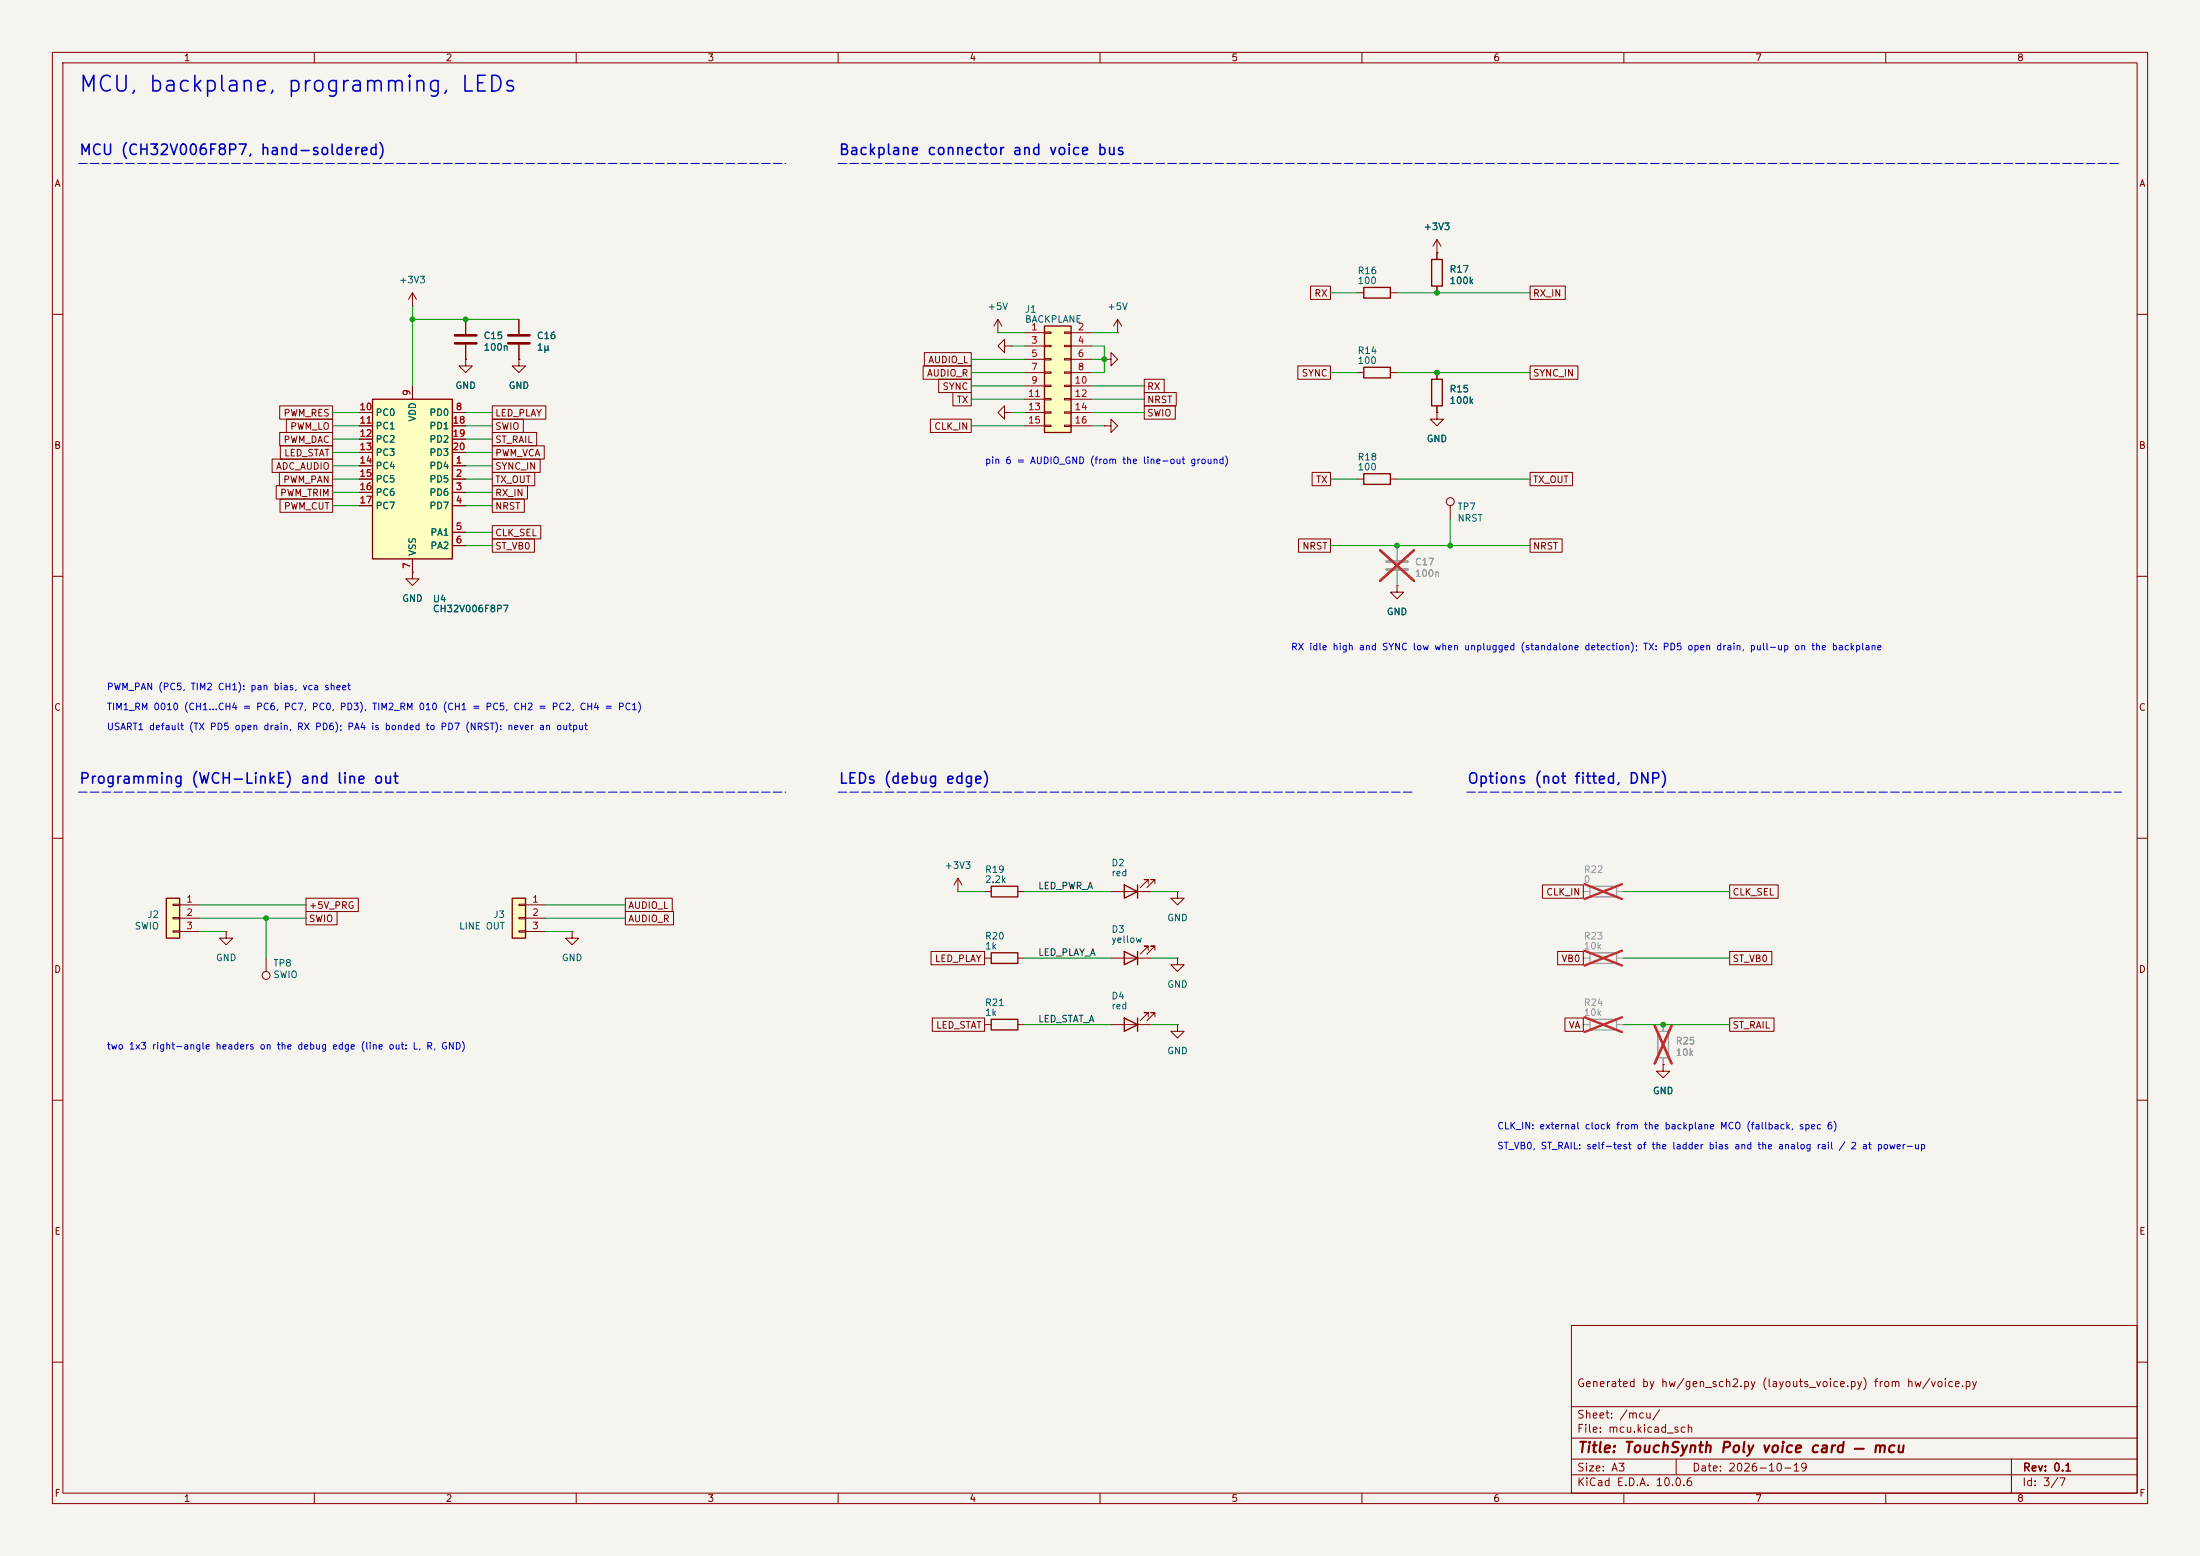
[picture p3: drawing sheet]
<svg xmlns="http://www.w3.org/2000/svg" width="420mm" height="297mm" viewBox="0 0 420 297" stroke-linecap="round" stroke-linejoin="round" font-family="sans-serif">
<path d="M0 0h420v297h-420z" fill="#f5f4ef" stroke="#f5f4ef" stroke-width=".19"/>
<g fill="none" stroke="#840000" stroke-width=".19">
<path d="M10 10h400v277h-400zM12 12h396v273h-396zM60 10v2M110 10v2M160 10v2M210 10v2M260 10v2M310 10v2M360 10v2M10 60h2M88.9 61v2.8M88.9 65.8v2.8"/>
<path d="M408 60h2M10 110h2M408 110h2M10 160h2M408 160h2M10 210h2M317.5 203.2v1.3h1.3l-1.3 1.2-1.3-1.2h1.3M317.5 203.2h.1M408 210h2M300 253h108v32h-108zM10 260h2M300 278.5h108"/>
<path d="M300 274.5h108M300 268.5h108M320 278.5v3M384 278.5v6.5M408 260h2M60 285v2M110 285v2M160 285v2M210 285v2M260 285v2M300 281.5h108M310 285v2"/>
<path d="M360 285v2"/>
</g>
<path d="M86.9 64h4M86.9 65.5h4" fill="none" stroke="#840000" stroke-width=".51"/>
<path d="M303.5 181.9h5.1v2h-5.1zM303.5 194.6h5.1v2h-5.1z" fill="none" stroke="#9c9b98" stroke-width=".25"/>
<path d="M302.3 182.9h1.2M302.3 195.6h1.2M308.6 182.9h1.3M308.6 195.6h1.3" fill="none" stroke="#9c9b98" stroke-width=".19"/>
<path d="M302.5 181.5l7.2 2.8M302.5 194.2l7.2 2.8M309.7 181.5l-7.2 2.8M309.7 194.2l-7.2 2.8" fill="none" stroke="#e12e31" stroke-width=".46"/>
<path d="M71.1 76.2h15.3v30.5h-15.3z" fill="#ffffc2"/>
<path d="M71.1 76.2h15.3v30.5h-15.3zM260.3 90.4h5.1v2.1h-5.1zM214.6 194.3l2.6 1.3-2.6 1.3zM217.2 194.3v2.6" fill="none" stroke="#840000" stroke-width=".25"/>
<g fill="none" stroke="#840000" stroke-width=".19">
<path d="M68.6 78.7h2.5M78.7 73.7v2.5M86.4 78.7h2.5M68.6 88.9h2.5M68.6 91.4h2.5M68.6 94h2.5M68.6 96.5h2.5M68.6 81.3h2.5M68.6 83.8h2.5M68.6 86.4h2.5M86.4 88.9h2.5M86.4 91.4h2.5"/>
<path d="M86.4 94h2.5M86.4 96.5h2.5M86.4 81.3h2.5M86.4 83.8h2.5M86.4 86.4h2.5M259.1 91.4h1.2M265.4 91.4h1.3M78.7 106.7v2.5M86.4 101.6h2.5M86.4 104.1h2.5M212.1 195.6h7.6M219.2 194.1v-.8h-.8h.8l-1.5 1.5"/>
<path d="M220.5 194.1v-.8h-.8h.8l-1.6 1.5"/>
</g>
<path d="M97.8 171.5h2.5v7.6h-2.5z" fill="#ffffc2"/>
<path d="M260.3 54.9h5.1v2h-5.1zM273.3 49.5h2v5.1h-2zM273.3 72.4h2v5.1h-2zM97.8 171.5h2.5v7.6h-2.5zM189.2 169.2h5.1v2h-5.1zM214.6 168.9l2.6 1.3-2.6 1.3zM217.2 168.9v2.6M189.2 194.6h5.1v2h-5.1zM189.2 181.9h5.1v2h-5.1z" fill="none" stroke="#840000" stroke-width=".25"/>
<g fill="none" stroke="#840000" stroke-width=".19">
<path d="M78.7 58.4h.1M78.7 55.9l-.7 1.3M78.7 55.9l.8 1.3M78.7 55.9v2.5M259.1 55.9h1.2M265.4 55.9h1.3M274.3 48.3v1.2M274.3 54.6v1.3M99.1 68.6v1.3h1.2l-1.2 1.2-1.3-1.2h1.3M99.1 68.6h.1M99.1 61v2.8M99.1 65.8v2.8"/>
<path d="M190.5 63.5h.1M190.5 61l-.8 1.2M190.5 61l.8 1.2M190.5 61v2.5M191.8 66v-1.2l-1.3 1.2 1.3 1.3v-1.3h1.2M191.8 78.7v-1.2l-1.3 1.2 1.3 1.3v-1.3h1.2M193 66h.1M193 78.7h.1M213.4 63.5h.1M213.4 61l-.8 1.2M213.4 61l.7 1.2M213.4 61v2.5"/>
<path d="M274.3 71.1v1.3M274.3 77.5v1.2M276.9 96.5v2.6M78.7 109.2v1.3h1.3l-1.3 1.3-1.2-1.3h1.2M78.7 109.2h.1M266.7 111.8v1.2h1.3l-1.3 1.3-1.3-1.3h1.3M266.7 111.8h.1M43.2 177.8v1.3h1.2l-1.2 1.2-1.3-1.2h1.3M43.2 177.8h.1M99.1 172.6h1.2v.2h-1.2zM99.1 175.1h1.2v.3h-1.2zM99.1 177.7h1.2v.2h-1.2z"/>
<path d="M100.3 172.7h3.8M100.3 175.3h3.8M100.3 177.8h3.8M109.2 177.8v1.3h1.3l-1.3 1.2-1.3-1.2h1.3M109.2 177.8h.1M182.9 170.2h.1M182.9 167.6l-.8 1.3M182.9 167.6l.7 1.3M182.9 167.6v2.6M188 170.2h1.2M194.3 170.2h1.3M212.1 170.2h7.6"/>
<path d="M219.2 168.7v-.8h-.8h.8l-1.5 1.5M220.5 168.7v-.8h-.8h.8l-1.6 1.5M50.8 182.9v2.5M188 195.6h1.2M188 182.9h1.2M194.3 195.6h1.3M194.3 182.9h1.3"/>
<circle cx="276.9" cy="95.8" r=".76"/>
<circle cx="50.8" cy="186.2" r=".76"/>
</g>
<path d="M97 64h4.1M97 65.5h4.1" fill="none" stroke="#840000" stroke-width=".51"/>
<path d="M303.5 169.2h5.1v2h-5.1zM316.5 196.9h2v5h-2z" fill="none" stroke="#9c9b98" stroke-width=".25"/>
<path d="M266.7 104.1v2.8M266.7 109v2.8M302.3 170.2h1.2M308.6 170.2h1.3M317.5 195.6v1.3M317.5 201.9v1.3" fill="none" stroke="#9c9b98" stroke-width=".19"/>
<path d="M263.5 105l6.4 5.9M269.9 105l-6.4 5.9M302.5 168.8l7.2 2.8M309.7 168.8l-7.2 2.8M315.9 195.8l3.2 7.2M319.1 195.8l-3.2 7.2" fill="none" stroke="#e12e31" stroke-width=".46"/>
<path d="M264.7 107.2h4M264.7 108.7h4" fill="none" stroke="#9c9b98" stroke-width=".51"/>
<path d="M199.4 62.2h5.1v20.4h-5.1z" fill="#ffffc2"/>
<path d="M199.4 62.2h5.1v20.4h-5.1zM260.3 70.1h5.1v2h-5.1z" fill="none" stroke="#840000" stroke-width=".25"/>
<g fill="none" stroke="#840000" stroke-width=".19">
<path d="M274.3 48.3h.1M274.3 45.7l-.7 1.3M274.3 45.7l.8 1.3M274.3 45.7v2.6M195.6 63.5h3.8M195.6 66h3.8M195.6 68.6h3.8M195.6 71.1h3.8M195.6 73.7h3.8M195.6 76.2h3.8M195.6 78.7h3.8M199.4 63.4h1.3v.2h-1.3z"/>
<path d="M199.4 65.9h1.3v.3h-1.3zM199.4 68.5h1.3v.2h-1.3zM199.4 71h1.3v.2h-1.3zM199.4 73.5h1.3v.3h-1.3zM199.4 76.1h1.3v.2h-1.3zM199.4 78.6h1.3v.3h-1.3zM203.2 63.4h1.3v.2h-1.3zM203.2 65.9h1.3v.3h-1.3zM203.2 68.5h1.3v.2h-1.3zM203.2 71h1.3v.2h-1.3zM203.2 73.5h1.3v.3h-1.3zM203.2 76.1h1.3v.2h-1.3z"/>
<path d="M203.2 78.6h1.3v.3h-1.3zM204.5 63.5h3.8M204.5 66h3.8M204.5 68.6h3.8M204.5 71.1h3.8M204.5 73.7h3.8M204.5 76.2h3.8M204.5 78.7h3.8M210.8 68.6h1.3v-1.3l1.3 1.3-1.3 1.3v-1.3M210.8 68.6h.1M259.1 71.1h1.2M265.4 71.1h1.3"/>
<path d="M195.6 81.3h3.8M199.4 81.2h1.3v.2h-1.3zM203.2 81.2h1.3v.2h-1.3zM204.5 81.3h3.8M210.8 81.3h1.3v-1.3l1.3 1.3-1.3 1.3v-1.3M210.8 81.3h.1M224.8 170.2v1.3h1.3l-1.3 1.2-1.3-1.2h1.3M224.8 170.2h.1"/>
</g>
<path d="M31.7 171.5h2.6v7.6h-2.6z" fill="#ffffc2"/>
<path d="M31.7 171.5h2.6v7.6h-2.6zM214.6 181.6l2.6 1.3-2.6 1.3zM217.2 181.6v2.6" fill="none" stroke="#840000" stroke-width=".25"/>
<g fill="none" stroke="#840000" stroke-width=".19">
<path d="M250.2 54.6h3.8v2.6h-3.8zM274.3 48.3h.1M274.3 48.3v1.2M274.3 54.6v1.3M292.1 54.6h6.7v2.6h-6.7zM53.4 77.5h10.1v2.5h-10.1zM68.6 78.7h2.5M78.7 73.7v2.5M86.4 78.7h2.5M88.9 68.6v1.3h1.3l-1.3 1.2-1.3-1.2h1.3M88.9 68.6h.1M88.9 61v2.8"/>
<path d="M88.9 65.8v2.8M94 77.5h10.2v2.5h-10.2zM99.1 68.6h.1M99.1 61v2.8M99.1 65.8v2.8M176.2 69.8h9.2v2.6h-9.2zM176.5 67.3h8.9v2.6h-8.9zM179.2 72.4h6.2v2.5h-6.2zM181.9 74.9h3.5v2.6h-3.5zM218.4 72.4h3.9v2.5h-3.9zM218.4 74.9h6.2v2.6h-6.2zM218.4 77.5h6v2.5h-6z"/>
<path d="M247.8 69.8h6.2v2.6h-6.2zM274.3 78.7v1.3h1.3l-1.3 1.3-1.3-1.3h1.3M274.3 78.7h.1M274.3 71.1v1.3M274.3 77.5v1.2M292.1 69.8h9.1v2.6h-9.1zM51.9 87.6h11.6v2.6h-11.6zM52.7 92.7h10.8v2.6h-10.8zM53.3 90.2h10.2v2.5h-10.2zM53.4 82.5h10.1v2.6h-10.1zM53.5 95.2h10v2.6h-10zM53.5 85.1h10v2.5h-10z"/>
<path d="M54.7 80h8.8v2.6h-8.8zM68.6 88.9h2.5M68.6 91.4h2.5M68.6 94h2.5M68.6 96.5h2.5M68.6 81.3h2.5M68.6 83.8h2.5M68.6 86.4h2.5M86.4 88.9h2.5M86.4 91.4h2.5M86.4 94h2.5M86.4 96.5h2.5"/>
<path d="M86.4 81.3h2.5M86.4 83.8h2.5M86.4 86.4h2.5M94 87.6h9.1v2.6h-9.1zM94 90.2h8.1v2.5h-8.1zM94 92.7h6.7v2.6h-6.7zM94 95.2h6.1v2.6h-6.1zM94 82.5h8.5v2.6h-8.5zM94 85.1h9.9v2.5h-9.9zM94 80h5.9v2.6h-5.9zM177.6 80h7.8v2.6h-7.8zM250.5 90.2h3.5v2.5h-3.5z"/>
<path d="M292.1 90.2h8.1v2.5h-8.1zM78.7 109.2h.1M78.7 106.7v2.5M86.4 101.6h2.5M86.4 104.1h2.5M94 100.3h9.2v2.6h-9.2zM94 102.9h8v2.5h-8zM247.9 102.9h6.1v2.5h-6.1zM266.7 111.8h.1M292.1 102.9h6.1v2.5h-6.1zM33 172.6h1.3v.2h-1.3zM33 175.1h1.3v.3h-1.3z"/>
<path d="M33 177.7h1.3v.2h-1.3zM34.3 172.7h3.8M34.3 175.3h3.8M34.3 177.8h3.8M58.4 174h6v2.5h-6zM58.4 171.4h10v2.6h-10zM119.4 174h9.2v2.5h-9.2zM119.4 171.4h8.9v2.6h-8.9zM294.5 168.9h7.8v2.6h-7.8zM330.2 168.9h9.3v2.6h-9.3zM177.7 181.6h10.3v2.6h-10.3zM178 194.3h10v2.6h-10z"/>
<path d="M212.1 182.9h7.6M219.2 181.4v-.8h-.8h.8l-1.5 1.5M220.5 181.4v-.8h-.8h.8l-1.6 1.5M224.8 182.9v1.3h1.3l-1.3 1.2-1.3-1.2h1.3M224.8 182.9h.1M224.8 195.6v1.3h1.3l-1.3 1.2-1.3-1.2h1.3M224.8 195.6h.1M297.4 181.6h4.9v2.6h-4.9zM298.7 194.3h3.6v2.6h-3.6zM330.2 181.6h8v2.6h-8zM330.2 194.3h8.5v2.6h-8.5zM317.5 203.2h.1"/>
</g>
<path d="M15 31.2h135M160 31.2h245M15 151.2h135M160 151.2h110M280 151.2h125" fill="none" stroke="#0000c2" stroke-width=".19" stroke-dasharray="1.6 .6"/>
<g fill="none" stroke="#009600" stroke-width=".19">
<path d="M78.7 58.4v15.3M254 55.9h5.1M266.7 55.9h25.4M63.5 78.7h5.1M78.7 61h20.4M88.9 78.7h5.1M185.4 68.6h10.2M185.4 71.1h10.2M185.4 73.7h10.2M185.4 76.2h10.2M190.5 63.5h5.1M193 66h2.6"/>
<path d="M193 78.7h2.6M208.3 66h2.5v5.1h-2.5M208.3 68.6h2.5M208.3 63.5h5.1M208.3 73.7h10.1M208.3 76.2h10.1M208.3 78.7h10.1M254 71.1h5.1M266.7 71.1h25.4M63.5 81.3h5.1M63.5 83.8h5.1M63.5 86.4h5.1"/>
<path d="M63.5 88.9h5.1M63.5 91.4h5.1M63.5 94h5.1M63.5 96.5h5.1M88.9 81.3h5.1M88.9 83.8h5.1M88.9 86.4h5.1M88.9 88.9h5.1M88.9 91.4h5.1M88.9 94h5.1M88.9 96.5h5.1M185.4 81.3h10.2"/>
<path d="M208.3 81.3h2.5M254 91.4h5.1M266.7 91.4h25.4M276.9 99.1v5M88.9 104.1h5.1M88.9 101.6h5.1M254 104.1h38.1M38.1 172.7h20.3M38.1 175.3h20.3M38.1 177.8h5.1M50.8 175.3v7.6M104.1 172.7h15.3"/>
<path d="M104.1 175.3h15.3M104.1 177.8h5.1M182.9 170.2h5.1M195.6 170.2h16.5M219.7 170.2h5.1M309.9 170.2h20.3M195.6 182.9h16.5M195.6 195.6h16.5M219.7 182.9h5.1M219.7 195.6h5.1M309.9 182.9h20.3M309.9 195.6h20.3"/>
</g>
<path d="M266.7 104.1v2.8M266.7 109v2.8M317.5 195.6v1.3M317.5 201.9v1.3" fill="none" stroke="#9c9b98" stroke-width=".19"/>
<path d="M263.5 105l6.4 5.9M269.9 105l-6.4 5.9M315.9 195.8l3.2 7.2M319.1 195.8l-3.2 7.2" fill="none" stroke="#e12e31" stroke-width=".46"/>
<g fill="#009600" stroke="#009600" stroke-width=".19">
<circle cx="210.8" cy="68.6" r=".46"/>
<circle cx="50.8" cy="175.3" r=".46"/>
<circle cx="274.3" cy="55.9" r=".46"/>
<circle cx="274.3" cy="71.1" r=".46"/>
<circle cx="266.7" cy="104.1" r=".46"/>
<circle cx="276.9" cy="104.1" r=".46"/>
<circle cx="78.7" cy="61" r=".46"/>
<circle cx="88.9" cy="61" r=".46"/>
<circle cx="317.5" cy="195.6" r=".46"/>
</g>
<text font-size="3" fill="#0000c2" x="14.9" y="18.3">MCU, backplane, programming, LEDs</text>
<g font-size="2" fill="#0000c2">
<text x="15" y="30.1">MCU (CH32V006F8P7, hand-soldered)</text>
<text x="160" y="30.1">Backplane connector and voice bus</text>
<text x="15" y="150.1">Programming (WCH-LinkE) and line out</text>
<text x="160" y="150.1">LEDs (debug edge)</text>
<text x="280" y="150.1">Options (not fitted, DNP)</text>
</g>
<text font-size="2" fill="#840000" x="301" y="277.8">Title: TouchSynth Poly voice card — mcu</text>
<g font-size="1.5" fill="#840000">
<text x="300.9" y="265.1">Generated by hw/gen_sch2.py (layouts_voice.py) from hw/voice.py</text>
<text x="300.9" y="273.8">File: mcu.kicad_sch</text>
<text x="300.9" y="271.1">Sheet: /mcu/</text>
<text x="300.9" y="281.2">Size: A3</text>
<text x="322.9" y="281.2">Date: 2026-10-19</text>
<text x="386" y="281.2">Rev: 0.1</text>
<text x="300.9" y="284">KiCad E.D.A. 10.0.6</text>
<text x="385.9" y="284">Id: 3/7</text>
</g>
<g font-size="1.3" fill="#840000">
<text x="35" y="12">1</text>
<text x="85" y="12">2</text>
<text x="135" y="12">3</text>
<text x="185" y="12">4</text>
<text x="235" y="12">5</text>
<text x="285" y="12">6</text>
<text x="335" y="12">7</text>
<text x="385" y="12">8</text>
<text x="10.3" y="36">A</text>
<text x="408.3" y="36">A</text>
<text x="250.8" y="56.9">RX</text>
<text x="292.5" y="56.9">RX_IN</text>
<text x="177.1" y="69.6">AUDIO_L</text>
<text x="176.9" y="72.2">AUDIO_R</text>
<text x="179.8" y="74.7">SYNC</text>
<text x="182.5" y="77.3">TX</text>
<text x="218.9" y="74.7">RX</text>
<text x="218.9" y="77.3">NRST</text>
<text x="248.4" y="72.2">SYNC</text>
<text x="292.5" y="72.2">SYNC_IN</text>
<text x="54" y="79.8">PWM_RES</text>
<text x="55.3" y="82.3">PWM_LO</text>
<text x="94.4" y="79.8">LED_PLAY</text>
<text x="94.4" y="82.3">SWIO</text>
<text x="178.2" y="82.3">CLK_IN</text>
<text x="218.9" y="79.8">SWIO</text>
<text x="10.2" y="86">B</text>
<text x="52.6" y="90">ADC_AUDIO</text>
<text x="54" y="84.9">PWM_DAC</text>
<text x="54.1" y="87.4">LED_STAT</text>
<text x="94.4" y="90">SYNC_IN</text>
<text x="94.4" y="84.9">ST_RAIL</text>
<text x="94.4" y="87.4">PWM_VCA</text>
<text x="408.2" y="86">B</text>
<text x="53.4" y="95">PWM_TRIM</text>
<text x="54" y="92.5">PWM_PAN</text>
<text x="94.4" y="92.5">TX_OUT</text>
<text x="94.4" y="95">RX_IN</text>
<text x="251.1" y="92.5">TX</text>
<text x="292.5" y="92.5">TX_OUT</text>
<text x="54.1" y="97.6">PWM_CUT</text>
<text x="94.4" y="97.6">NRST</text>
<text x="94.4" y="102.7">CLK_SEL</text>
<text x="94.4" y="105.2">ST_VB0</text>
<text x="248.5" y="105.2">NRST</text>
<text x="292.5" y="105.2">NRST</text>
<text x="10.2" y="136">C</text>
<text x="408.2" y="136">C</text>
<text x="58.9" y="173.8">+5V_PRG</text>
<text x="119.8" y="173.8">AUDIO_L</text>
<text x="295.1" y="171.2">CLK_IN</text>
<text x="330.6" y="171.2">CLK_SEL</text>
<text x="58.9" y="176.3">SWIO</text>
<text x="119.8" y="176.3">AUDIO_R</text>
<text x="10.2" y="186">D</text>
<text x="178.4" y="183.9">LED_PLAY</text>
<text x="298" y="183.9">VB0</text>
<text x="330.6" y="183.9">ST_VB0</text>
<text x="408.2" y="186">D</text>
<text x="178.6" y="196.6">LED_STAT</text>
<text x="299.4" y="196.6">VA</text>
<text x="330.6" y="196.6">ST_RAIL</text>
<text x="10.3" y="236">E</text>
<text x="408.3" y="236">E</text>
<text x="10.3" y="286">F</text>
<text x="35" y="287">1</text>
<text x="85" y="287">2</text>
<text x="135" y="287">3</text>
<text x="185" y="287">4</text>
<text x="235" y="287">5</text>
<text x="285" y="287">6</text>
<text x="335" y="287">7</text>
<text x="385" y="287">8</text>
<text x="408.3" y="286">F</text>
</g>
<g font-size="1.3" fill="#006464">
<text x="271.7" y="44.2">+3V3</text>
<text x="259.1" y="52.6">R16</text>
<text x="276.6" y="52.3">R17</text>
<text x="76.1" y="54.4">+3V3</text>
<text x="188.4" y="59.5">+5V</text>
<text x="195.6" y="60">J1</text>
<text x="211.3" y="59.5">+5V</text>
<text x="259.1" y="54.5">100</text>
<text x="276.6" y="54.5">100k</text>
<text x="92.2" y="65">C15</text>
<text x="102.4" y="65">C16</text>
<text x="195.6" y="61.9">BACKPLANE</text>
<text x="92.2" y="67.2">100n</text>
<text x="102.4" y="67.2">1µ</text>
<text x="259.1" y="67.9">R14</text>
<text x="259.1" y="69.8">100</text>
<text x="86.8" y="74.5">GND</text>
<text x="97" y="74.5">GND</text>
<text x="276.6" y="75.2">R15</text>
<text x="276.6" y="77.4">100k</text>
<text x="71.6" y="79.7">PC0</text>
<text x="71.6" y="82.2">PC1</text>
<text x="79.7" y="80.6" transform="rotate(-90 79.7 80.6)">VDD</text>
<text x="81.9" y="79.7">PD0</text>
<text x="81.9" y="82.2">PD1</text>
<text x="71.6" y="84.8">PC2</text>
<text x="71.6" y="87.3">PC3</text>
<text x="71.6" y="89.9">PC4</text>
<text x="81.9" y="89.9">PD4</text>
<text x="81.9" y="84.8">PD2</text>
<text x="81.9" y="87.3">PD3</text>
<text x="259.1" y="88.2">R18</text>
<text x="272.3" y="84.7">GND</text>
<text x="71.6" y="92.4">PC5</text>
<text x="71.6" y="94.9">PC6</text>
<text x="81.9" y="92.4">PD5</text>
<text x="81.9" y="94.9">PD6</text>
<text x="259.1" y="90.1">100</text>
<text x="71.6" y="97.5">PC7</text>
<text x="81.9" y="97.5">PD7</text>
<text x="278.1" y="97.7">TP7</text>
<text x="278.1" y="99.9">NRST</text>
<text x="79.7" y="106.2" transform="rotate(-90 79.7 106.2)">VSS</text>
<text x="82.1" y="102.6">PA1</text>
<text x="82.1" y="105.1">PA2</text>
<text x="76.7" y="115.2">GND</text>
<text x="82.5" y="115.3">U4</text>
<text x="82.5" y="117.2">CH32V006F8P7</text>
<text x="264.6" y="117.7">GND</text>
<text x="180.2" y="166.1">+3V3</text>
<text x="187.9" y="166.9">R19</text>
<text x="212.1" y="165.7">D2</text>
<text x="212.1" y="167.6">red</text>
<text x="187.9" y="168.8">2.2k</text>
<text x="25.6" y="177.7">SWIO</text>
<text x="28" y="175.5">J2</text>
<text x="87.5" y="177.7">LINE OUT</text>
<text x="94.1" y="175.5">J3</text>
<text x="187.9" y="179.6">R20</text>
<text x="212.1" y="178.4">D3</text>
<text x="222.7" y="176.1">GND</text>
<text x="41.1" y="183.8">GND</text>
<text x="52.1" y="184.8">TP8</text>
<text x="107.2" y="183.8">GND</text>
<text x="187.9" y="181.5">1k</text>
<text x="212.1" y="180.3">yellow</text>
<text x="52.1" y="187">SWIO</text>
<text x="212.1" y="191.1">D4</text>
<text x="222.7" y="188.8">GND</text>
<text x="187.9" y="192.3">R21</text>
<text x="187.9" y="194.2">1k</text>
<text x="212.1" y="193">red</text>
<text x="222.7" y="201.5">GND</text>
<text x="315.4" y="209.2">GND</text>
</g>
<g font-size="1.3" fill="#a90000">
<text x="196.8" y="63.4">1</text>
<text x="196.8" y="65.9">3</text>
<text x="205.6" y="63.4">2</text>
<text x="205.6" y="65.9">4</text>
<text x="196.8" y="68.4">5</text>
<text x="196.8" y="71">7</text>
<text x="205.6" y="68.4">6</text>
<text x="205.6" y="71">8</text>
<text x="78.6" y="75.7" transform="rotate(-90 78.6 75.7)">9</text>
<text x="196.1" y="76.1">11</text>
<text x="196.8" y="73.5">9</text>
<text x="205" y="73.5">10</text>
<text x="205" y="76.1">12</text>
<text x="68.5" y="78.6">10</text>
<text x="68.5" y="81.1">11</text>
<text x="68.5" y="83.7">12</text>
<text x="86.3" y="81.1">18</text>
<text x="86.3" y="83.7">19</text>
<text x="86.9" y="78.6">8</text>
<text x="196.1" y="78.6">13</text>
<text x="196.1" y="81.1">15</text>
<text x="205" y="78.6">14</text>
<text x="205" y="81.1">16</text>
<text x="68.5" y="86.2">13</text>
<text x="68.5" y="88.8">14</text>
<text x="86.3" y="86.2">20</text>
<text x="86.9" y="88.8">1</text>
<text x="68.5" y="91.3">15</text>
<text x="68.5" y="93.8">16</text>
<text x="86.9" y="91.3">2</text>
<text x="86.9" y="93.8">3</text>
<text x="68.5" y="96.4">17</text>
<text x="86.9" y="96.4">4</text>
<text x="86.9" y="101.5">5</text>
<text x="86.9" y="104">6</text>
<text x="78.6" y="108.7" transform="rotate(-90 78.6 108.7)">7</text>
<text x="35.5" y="172.6">1</text>
<text x="101.5" y="172.6">1</text>
<text x="35.5" y="175.1">2</text>
<text x="35.5" y="177.7">3</text>
<text x="101.5" y="175.1">2</text>
<text x="101.5" y="177.7">3</text>
</g>
<g font-size="1.3" fill="#0000c2">
<text x="187.9" y="88.9">pin 6 = AUDIO_GND (from the line-out ground)</text>
<text x="246.4" y="124.4">RX idle high and SYNC low when unplugged (standalone detection); TX: PD5 open drain, pull-up on the backplane</text>
<text x="20.3" y="135.9">TIM1_RM 0010 (CH1...CH4 = PC6, PC7, PC0, PD3), TIM2_RM 010 (CH1 = PC5, CH2 = PC2, CH4 = PC1)</text>
<text x="20.3" y="132.1">PWM_PAN (PC5, TIM2 CH1): pan bias, vca sheet</text>
<text x="20.3" y="139.7">USART1 default (TX PD5 open drain, RX PD6); PA4 is bonded to PD7 (NRST): never an output</text>
<text x="20.3" y="200.6">two 1x3 right-angle headers on the debug edge (line out: L, R, GND)</text>
<text x="285.7" y="215.9">CLK_IN: external clock from the backplane MCO (fallback, spec 6)</text>
<text x="285.7" y="219.7">ST_VB0, ST_RAIL: self-test of the ladder bias and the analog rail / 2 at power-up</text>
</g>
<g font-size="1.3" fill="#939391">
<text x="270" y="108.2">C17</text>
<text x="270" y="110.4">100n</text>
<text x="302.2" y="166.9">R22</text>
<text x="302.2" y="168.8">0</text>
<text x="302.2" y="179.6">R23</text>
<text x="302.2" y="181.5">10k</text>
<text x="302.2" y="192.3">R24</text>
<text x="302.2" y="194.2">10k</text>
<text x="319.8" y="199.7">R25</text>
<text x="319.8" y="201.9">10k</text>
</g>
<g font-size="1.3" fill="#0f0f0f">
<text x="198.1" y="170.1">LED_PWR_A</text>
<text x="198.1" y="182.8">LED_PLAY_A</text>
<text x="198.1" y="195.5">LED_STAT_A</text>
</g>
</svg>
